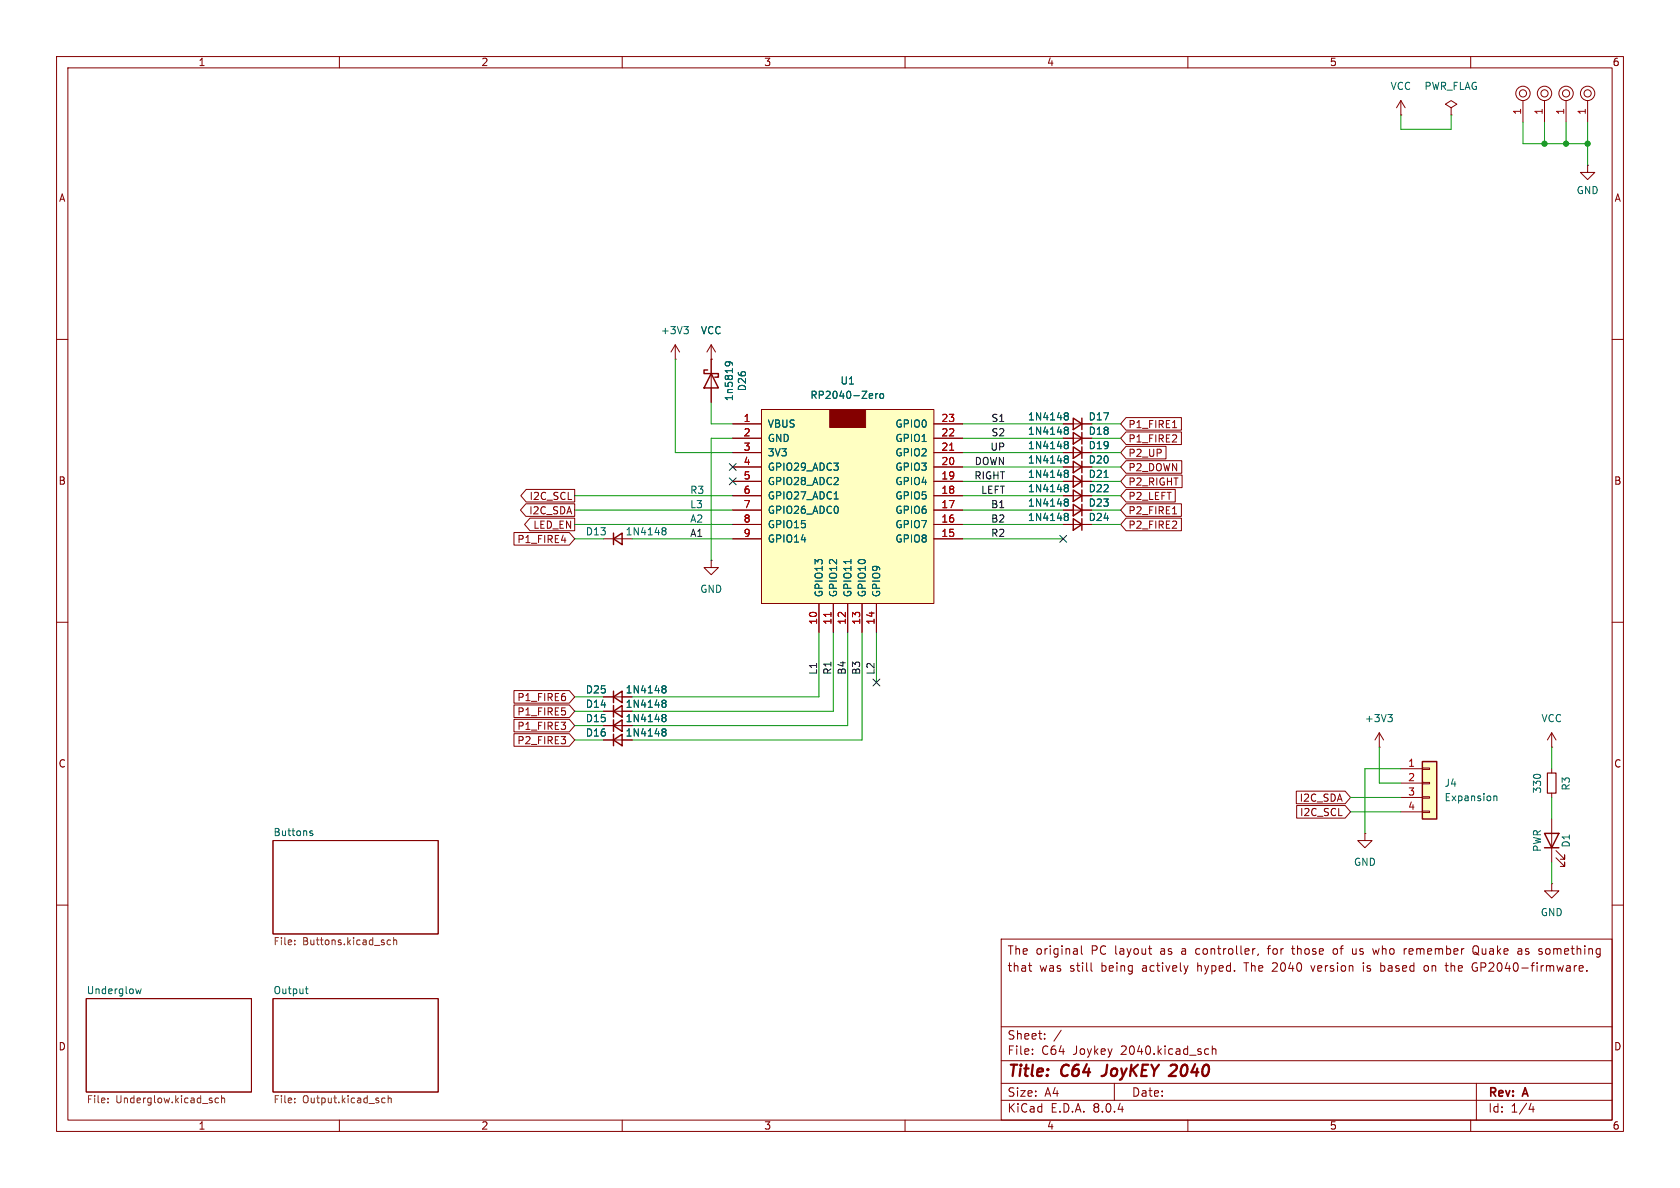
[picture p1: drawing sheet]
<svg xmlns="http://www.w3.org/2000/svg" width="297mm" height="210mm" viewBox="0 0 297 210" stroke-linecap="round" stroke-linejoin="round" font-family="sans-serif">
<g fill="none" stroke="#840000" stroke-width=".18">
<path d="M10 10h277v190h-277zM12 12h273v186h-273zM60 10v2M110 10v2M160 10v2M210 10v2M247.6 17.8l-.7 1.3M247.6 17.8v2.5M247.6 17.8l.8 1.3M256.5 19.1l1.1-.7-1.1-.6-1 .6 1 .7v1.2M260 10v2M269.2 17.8v3.8"/>
<path d="M273 17.8v3.8M276.9 17.8v3.8M280.7 17.8v3.8M247.6 20.3h.1M256.5 20.3h.1M280.7 29.2v1.3h1.2l-1.2 1.3-1.3-1.3h1.3M280.7 29.2h.1M10 60h2M285 60h2M188 74.9h5M106.7 95.3h5.1M188 87.6h5"/>
<path d="M188 85.1h5M188 92.7h5M188 90.2h5M188 82.6h5M10 110h2M285 110h2M106.7 130.8h5.1M106.7 125.7h5.1M106.7 123.2h5.1M106.7 128.3h5.1M243.8 132.1h.1M243.8 129.5l-.7 1.3"/>
<path d="M243.8 129.5v2.6M243.8 129.5l.8 1.3M10 160h2M48.3 148.6h29.2v16.5h-29.2zM241.3 147.3v1.3h1.3l-1.3 1.3-1.3-1.3h1.3M241.3 147.3h.1M285 160h2M15.2 176.5h29.2v16.5h-29.2zM48.3 176.5h29.2v16.5h-29.2zM177 166h108v32h-108zM181.8 170.7h.6M182.1 171.6l.3 .1"/>
<path d="M190.4 167.8l.1 .9M190.5 168.6l-.2 .1M190.5 168.1h-.2M191.2 167.2v1.3l.2 .2M192.9 170.2v1.3l.2 .2M203 167.7h.6M203.5 168.7h.1M210 170.7l-.3 1M221.9 167.7l-.3 .1M222.5 168.6l-.2 .3M224 167.7h.6M225 170.3h.1"/>
<path d="M225.7 170.8l-.8 .9h.9M228.3 167.7h.6M228.5 167.2v1.3l.2 .2M231.7 170.7l.4 1M236.2 167.7l-.4 .1-.1 .2v.6l.5 .1M239.1 168.5l.2 .2 .4-.1M241 170.2v.1M241 170.7v1M243 168.7l.2-.7 .3 .7M244.1 170.8h.6M244.1 171.6h.6M248.5 167.7h.2"/>
<path d="M249.2 167.8v.8M249.8 168.1l-.7 .1M252.5 170.8l-.5-.1-.3 .3v.4l.2 .2 .3 .1 .3-.1M255.5 170.7h.5M255.9 171.7h.1M260.5 170.3h.6M260.6 167.3a.5 .5 0 0 1 .5-.1 .5 .5 0 0 1 .3 .5v.5a.5 .5 0 0 1-.5 .5 .5 .5 0 0 1-.5-.5v-.5zM260.7 168.3l.3 .1 .5 .4M260.9 171.1h.3v.5l-.3 .1-.4-.1M268.8 167.7l.2 .2v.8M269 168.6l-.5 .1M269 168.1h-.5"/>
<path d="M273.4 167.8l-.2 .2v.4l.2 .2M279.4 170.7l.4 .1 .1 .3-.7 .1M279.8 171.6l-.4 .1M280.5 171.6v.1M60 198v2M110 198v2M160 198v2M177 194.5h108M177 191.5h108M177 187.5h108M177 181.5h108M182.5 186.3v.1"/>
<path d="M182.5 185.5v.1M184.7 183.6v.1M184.7 182.8v.1M187.6 182.1l-1.3 2M197 191.5v3M210 198v2M213.2 185.4l.5 .1M213.7 186.3l-.5 .1M214.3 185.5l.2-.1 .4 .1 .1 .9M214.3 184.9v1.5M260 198v2M261 191.5v6.5"/>
<path d="M270.7 195l-.4 1.1h.9M271 195.6v1"/>
<circle cx="269.2" cy="16.5" r=".63"/>
<circle cx="269.2" cy="16.5" r="1.27"/>
<circle cx="273" cy="16.5" r=".63"/>
<circle cx="273.1" cy="16.5" r="1.27"/>
<circle cx="276.9" cy="16.5" r=".63"/>
<circle cx="276.9" cy="16.5" r="1.27"/>
<circle cx="280.7" cy="16.5" r=".63"/>
<circle cx="280.7" cy="16.5" r="1.27"/>
</g>
<path d="M195.2 190.1l-.5 .1" fill="none" stroke="#840000" stroke-width=".4"/>
<g fill="none" stroke="#006464" stroke-width=".18">
<path d="M188.3 73h.3l.2 .1 .1 .2-.3 .2M188.3 73.5h.1M188.4 73.5h.2M188.4 73.5l-.1 .1M188.6 73.5l.3 .3-.1 .3-.2 .1h-.3M117.1 93.8h.2M117.1 93.4l.4-.1 .2 .1v.2l-.2 .2M117.3 93.8h.2M117.3 93.8l-.2 .1M117.5 93.8l.2 .3v.3l-.2 .2-.4-.1M188.3 86.2h.1M188.3 85.7h.3l.2 .1 .1 .2-.3 .2"/>
<path d="M188.3 80.7l.3-.1 .2 .1 .1 .2-.3 .2M188.3 83.2l.3-.1 .2 .2 .1 .1-.3 .3M188.3 88.3l.3-.1 .2 .1 .1 .2-.3 .3M188.3 90.8l.3-.1 .2 .2 .1 .2-.3 .2M188.3 83.6l.1 .1M188.3 91.2l.1 .1M188.3 88.7l.1 .1M188.3 81.1h.1M188.4 86.2h.2M188.4 86.2l-.1 .1M188.4 83.7h.2M188.4 83.7h-.1"/>
<path d="M188.4 91.3h.2M188.4 91.3l-.1 .1M188.4 88.8h.2M188.4 88.8h-.1M188.4 81.1h.2M188.4 81.1l-.1 .1M188.6 81.1l.3 .3-.1 .3-.2 .2-.3-.1M188.6 83.7l.3 .2-.1 .4-.2 .1-.3-.1M188.6 86.2l.3 .3-.1 .3-.2 .1h-.3M188.6 88.8l.3 .2-.1 .4-.2 .1-.3-.1M188.6 91.3l.3 .2-.1 .4-.2 .1h-.3M195.2 84.4h.7"/>
<path d="M117.1 121.3l.4-.1 .2 .2v.1l-.2 .3M117.1 123.8h.4l.2 .1v.2l-.2 .2M117.1 126.4l.4-.1 .2 .1v.2l-.2 .3M117.1 128.9l.4-.1 .2 .2v.2l-.2 .2M117.1 129.3l.2 .1M117.1 124.3h.2M117.1 121.7l.2 .1M117.1 126.8l.2 .1M117.3 129.4h.2M117.3 129.4l-.2 .1M117.3 124.3h.2M117.3 124.3l-.2 .1"/>
<path d="M117.3 121.8h.2M117.3 121.8h-.2M117.3 126.9h.2M117.3 126.9h-.2M117.5 121.8l.2 .2v.4l-.2 .1-.4-.1M117.5 124.3l.2 .3v.3l-.2 .1h-.4M117.5 126.9l.2 .2v.4l-.2 .1-.4-.1M117.5 129.4l.2 .2v.4l-.2 .1h-.4M245.4 126.3h.7l-.4 .5M245.9 126.8l.2 .2v.3l-.2 .3M54.8 147.1l.5 .4-.2 .2h-.3M55.3 146.9h-.3l-.2 .1"/>
<path d="M25 174.8l-.3 .9-.2-.6-.3 .6M54 174.8h.5M54.2 174.4v1.1l.3 .2"/>
</g>
<g fill="none" stroke="#725600" stroke-width=".18">
<path d="M52.1 166.2v.1M52.1 166.9v.1M69 166.2h-.3l-.3 .2 .2 .5h.4M69.6 166.3l.2-.1h.3v.8M69.6 165.7v1.3M19.1 194.8v.1M19.1 194.2v.1M38.6 194.2l-.3-.1-.3 .2 .1 .6h.5M39.2 194.2l.1-.1 .4 .1v.7M39.2 193.7v1.2M52.1 194.8v.1M52.1 194.2v.1"/>
<path d="M67.6 194.9h.5M67.6 194.2h.5M68.6 194.2l.2-.1 .3 .1 .1 .7M68.6 193.7v1.2"/>
</g>
<g fill="none" stroke="#840000" stroke-width=".25">
<path d="M189.7 73.9l1.6 1-1.6 1zM191.3 73.9v2M108.5 95.3l1.5-1.1v2.1zM108.5 94.2v2.1M189.7 86.6l1.6 1-1.6 1zM189.7 84.1l1.6 1-1.6 1zM189.7 91.7l1.6 1-1.6 1zM189.7 89.2l1.6 1-1.6 1zM189.7 81.5l1.6 1.1-1.6 1zM191.3 81.5v2.1M191.3 84.1v2M191.3 86.6v2"/>
<path d="M191.3 89.2v2M191.3 91.7v2M108.5 130.8l1.5-1v2zM108.5 125.7l1.5-1v2zM108.5 123.2l1.5-1v2zM108.5 128.3l1.5-1v2zM108.5 122.2v2M108.5 124.7v2M108.5 127.3v2M108.5 129.8v2"/>
</g>
<path d="M251.5 134.6h2.5v10.2h-2.5z" fill="#ffffc2"/>
<g fill="none" stroke="#840000" stroke-width=".18">
<path d="M125.7 63.5v7.6M188 77.5h5M125.7 99.1v1.2h1.3l-1.3 1.3-1.2-1.3h1.2M125.7 99.1h.1M188 80h5M247.6 135.9h3.9M247.6 138.4h3.9M251.5 138.3h1.2v.3h-1.2zM251.5 135.8h1.2v.2h-1.2zM274.3 132.1h.1M274.3 129.5v2.6M274.3 135.9v.8"/>
<path d="M274.3 129.5l-.7 1.3M274.3 129.5l.8 1.3M247.6 141h3.9M247.6 143.5h3.9M251.5 143.4h1.2v.2h-1.2zM251.5 140.8h1.2v.3h-1.2zM274.3 156.2v1.3h1.3l-1.3 1.3-1.3-1.3h1.3M274.3 156.2h.1M274.3 140.2v.8M274.3 144.8v7.6M275.1 151.6l1.5 1.6v-.8v.8h-.8M275.1 150.4l1.5 1.5v-.8v.8h-.8"/>
</g>
<path d="M125.1 65.4h-.6v.6h2.5v.7h-.6M125.7 66l1.3 2.6h-2.5zM189.7 79l1.6 1-1.6 1zM189.7 76.5l1.6 1-1.6 1zM191.3 76.5v2M191.3 79v2M251.5 134.6h2.5v10.2h-2.5zM273 147.3h2.6l-1.3 2.6zM273 149.9h2.6" fill="none" stroke="#840000" stroke-width=".25"/>
<g fill="none" stroke="#006464" stroke-width=".18">
<path d="M128.8 64l.2 .2-.1 .4M129.5 64.6l-.1-.4a.86 .86 0 0 0-1.2 0l.1 .4M188.3 78.5l.1 .1M188.3 78.1l.3-.1 .2 .2 .1 .2-.3 .2M188.3 75.6l.3-.1 .2 .1 .1 .2-.3 .3M188.3 76l.1 .1M188.4 78.6h.2M188.4 78.6l-.1 .1M188.4 76.1h.2M188.4 76.1h-.1M188.6 76.1l.3 .2-.1 .4-.2 .1-.3-.1M188.6 78.6l.3 .2-.1 .4-.2 .1h-.3"/>
<path d="M264.1 140.7v.8M264.1 140.8l.2-.1 .3 .1v.7"/>
</g>
<path d="M273.6 136.7h1.5v3.5h-1.5z" fill="none" stroke="#840000" stroke-width=".2"/>
<path d="M134.6 72.4h30.5v34.3h-30.5z" fill="#ffffc2"/>
<g fill="none" stroke="#840000" stroke-width=".18">
<path d="M119.4 63.5h.1M119.4 61l-.8 1.2M119.4 61v2.5M119.4 61l.7 1.2M125.7 63.5h.1M125.7 61l-.7 1.2M125.7 61v5M125.7 68.6v2.5M125.7 61l.8 1.2M129.5 74.9h5.1M129.5 77.5h5.1M134.6 72.4h30.5v34.3h-30.5z"/>
<path d="M165.1 74.9h5.1M165.1 77.5h5.1M188 74.9h1.7M188 77.5h1.7M191.3 74.9h1.7M191.3 77.5h1.7M199.1 78.9h7v2.2h-7l-1-1.1zM199.1 73.8h9.8v2.2h-9.8l-1-1.1zM199.1 76.4h9.8v2.2h-9.8l-1-1.1zM207.3 75.6h.7M90.9 94.1h9.7l1 1.2-1 1.1h-9.7zM93 89.1h8.6v2.2h-8.6l-1-1.1z"/>
<path d="M93 86.5h8.6v2.2h-8.6l-.9-1.1zM93.7 91.6h7.9v2.2h-7.9l-1-1.1zM129.5 95.3h5.1M129.5 92.7h5.1M129.5 90.2h5.1M129.5 87.6h5.1M129.5 85.1h5.1M129.5 82.6h5.1M129.5 80h5.1M165.1 95.3h5.1M165.1 92.7h5.1M165.1 90.2h5.1"/>
<path d="M165.1 87.6h5.1M165.1 85.1h5.1M165.1 82.6h5.1M165.1 80h5.1M188 92.7h1.7M188 90.2h1.7M188 87.6h1.7M188 85.1h1.7M188 82.6h1.7M188 80h1.7M191.3 92.7h1.7M191.3 90.2h1.7"/>
<path d="M191.3 87.6h1.7M191.3 85.1h1.7M191.3 82.6h1.7M191.3 80h1.7M199.1 81.4h9.8v2.3h-9.8l-1-1.1zM199.1 84h9.9v2.2h-9.9l-1-1.1zM199.1 89.1h9.8v2.2h-9.8l-1-1.1zM199.1 86.5h8.7v2.2h-8.7l-1-1.1zM199.1 91.6h9.8v2.2h-9.8l-1-1.1zM207.3 90.8h.7M144.8 106.7v5.1M147.3 106.7v5.1"/>
<path d="M149.9 106.7v5.1M152.4 106.7v5.1M154.9 106.7v5.1M90.9 122.1h9.7l1 1.1-1 1.1h-9.7zM90.9 127.2h9.7l1 1.1-1 1.1h-9.7zM90.9 129.7h9.7l1 1.1-1 1.1h-9.7zM90.9 124.6h9.7l1 1.1-1 1.1h-9.7zM106.7 125.7h1.8M106.7 130.8h1.8M106.7 123.2h1.8M106.7 128.3h1.8M110 125.7h1.8"/>
<path d="M110 130.8h1.8M110 123.2h1.8M110 128.3h1.8M229.2 139.9h8.6l1 1.1-1 1.1h-8.6zM229.2 142.4h8.6l1 1.1-1 1.1h-8.6z"/>
</g>
<path d="M146.7 72.4h6.3v3.2h-6.3z" fill="#840000" stroke="#840000" stroke-width=".18"/>
<path d="M167.9 79.6h.7M146.9 108.3v.7" fill="none" stroke="#a90000" stroke-width=".18"/>
<g fill="none" stroke="#006464" stroke-width=".18">
<path d="M120.9 57.7h.8l-.4 .5M121.4 58.2l.3 .3v.3l-.3 .2M128.8 64l.2 .2-.1 .4M129.5 64.6l-.1-.4a.86 .86 0 0 0-1.2 0l.1 .4M154.8 69.6v.8M155.2 69.6l-.4 .2M155.6 69.7l.2-.1 .3 .1 .1 .5-.1 .2h-.3l-.2-.1zM188.3 73h.3l.2 .1 .1 .2-.3 .2M188.3 75.6l.3-.1 .2 .1 .1 .2-.3 .3M188.3 78.1l.3-.1 .2 .2 .1 .2-.3 .2M188.3 73.5h.1M188.3 78.5l.1 .1"/>
<path d="M188.3 76l.1 .1M188.4 73.5h.2M188.4 73.5l-.1 .1M188.4 78.6h.2M188.4 78.6l-.1 .1M188.4 76.1h.2M188.4 76.1h-.1M188.6 73.5l.3 .3-.1 .3-.2 .1h-.3M188.6 76.1l.3 .2-.1 .4-.2 .1-.3-.1M188.6 78.6l.3 .2-.1 .4-.2 .1h-.3M147.5 88.2h.7M150.4 98.9v.7"/>
<path d="M188.3 88.3l.3-.1 .2 .1 .1 .2-.3 .3M188.3 83.6l.1 .1M188.3 83.2l.3-.1 .2 .2 .1 .1-.3 .3M188.3 80.7l.3-.1 .2 .1 .1 .2-.3 .2M188.3 85.7h.3l.2 .1 .1 .2-.3 .2M188.3 90.8l.3-.1 .2 .2 .1 .2-.3 .2M188.3 91.2l.1 .1M188.3 86.2h.1M188.3 88.7l.1 .1M188.3 81.1h.1M188.4 83.7h.2M188.4 83.7h-.1"/>
<path d="M188.4 91.3h.2M188.4 91.3l-.1 .1M188.4 86.2h.2M188.4 86.2l-.1 .1M188.4 88.8h.2M188.4 88.8h-.1M188.4 81.1h.2M188.4 81.1l-.1 .1M188.6 83.7l.3 .2-.1 .4-.2 .1-.3-.1M188.6 81.1l.3 .3-.1 .3-.2 .2-.3-.1M188.6 86.2l.3 .3-.1 .3-.2 .1h-.3M188.6 88.8l.3 .2-.1 .4-.2 .1-.3-.1"/>
<path d="M188.6 91.3l.3 .2-.1 .4-.2 .1h-.3M195.2 84.4h.7M117.1 124.3h.2M117.1 123.8h.4l.2 .1v.2l-.2 .2M117.1 121.3l.4-.1 .2 .2v.1l-.2 .3M117.1 126.4l.4-.1 .2 .1v.2l-.2 .3M117.1 128.9l.4-.1 .2 .2v.2l-.2 .2M117.1 129.3l.2 .1M117.1 121.7l.2 .1M117.1 126.8l.2 .1M117.3 124.3h.2M117.3 124.3l-.2 .1"/>
<path d="M117.3 129.4h.2M117.3 129.4l-.2 .1M117.3 121.8h.2M117.3 121.8h-.2M117.3 126.9h.2M117.3 126.9h-.2M117.5 121.8l.2 .2v.4l-.2 .1-.4-.1M117.5 124.3l.2 .3v.3l-.2 .1h-.4M117.5 126.9l.2 .2v.4l-.2 .1-.4-.1M117.5 129.4l.2 .2v.4l-.2 .1h-.4"/>
</g>
<g fill="none" stroke="#009600" stroke-width=".18">
<path d="M247.6 20.3v2.6h8.9v-2.6M269.2 21.6v3.8h11.5M273 21.6v3.8M276.9 21.6v3.8M280.7 21.6v7.6M119.4 63.5v16.5h10.1M125.7 71.1v3.8h3.8M129.5 77.5h-3.8v21.6M170.2 74.9h17.8M170.2 77.5h17.8M193 74.9h5.1M193 77.5h5.1"/>
<path d="M101.6 92.7h27.9M101.6 87.6h27.9M101.6 90.2h27.9M101.6 95.3h5.1M111.8 95.3h17.7M170.2 85.1h17.8M170.2 82.6h17.8M170.2 80h17.8M170.2 92.7h17.8M170.2 87.6h17.8M170.2 90.2h17.8M170.2 95.3h17.8"/>
<path d="M193 85.1h5.1M193 82.6h5.1M193 80h5.1M193 92.7h5.1M193 87.6h5.1M193 90.2h5.1M144.8 111.8v11.4h-33M147.3 111.8v13.9h-35.5M149.9 111.8v16.5h-38.1M152.4 111.8v19h-40.6M154.9 111.8v8.9M101.6 128.3h5.1"/>
<path d="M101.6 123.2h5.1M101.6 125.7h5.1M101.6 130.8h5.1M243.8 132.1v6.3h3.8M247.6 135.9h-6.3v11.4M274.3 132.1v3.8M238.8 143.5h8.8M238.8 141h8.8M274.3 141v3.8M274.3 152.4v3.8"/>
</g>
<path d="M128.9 81.9l1.2 1.3M128.9 84.5l1.2 1.2M130.1 81.9l-1.2 1.3M130.1 84.5l-1.2 1.2M187.4 94.6l1.2 1.3M188.6 94.6l-1.2 1.3M154.3 120l1.2 1.3M155.5 120l-1.2 1.3" fill="none" stroke="#000084" stroke-width=".18"/>
<g fill="#009600" stroke="#009600" stroke-width=".18">
<circle cx="280.7" cy="25.4" r=".46"/>
<circle cx="273" cy="25.4" r=".46"/>
<circle cx="276.9" cy="25.4" r=".46"/>
</g>
<g font-size="2.8" fill="#840000">
<text x="178" y="190.9">Title:</text>
<text x="187.7" y="190.9">C64</text>
<text x="195.8" y="190.9">JoyKEY 2040</text>
</g>
<g font-size="2.1" fill="#840000">
<text x="178" y="172">that</text>
<text x="178" y="169">The</text>
<text x="183.1" y="169">original</text>
<text x="183.7" y="172">was</text>
<text x="189.2" y="172">still</text>
<text x="193" y="169">PC layout</text>
<text x="194.8" y="172">being</text>
<text x="202.2" y="172">actively</text>
<text x="205.4" y="169">as</text>
<text x="209.3" y="169">a</text>
<text x="211.9" y="169">controller,</text>
<text x="212.1" y="172">hyped.</text>
<text x="220.6" y="172">The</text>
<text x="224.9" y="169">for</text>
<text x="225.7" y="172">2040</text>
<text x="229.3" y="169">those</text>
<text x="232.7" y="172">version</text>
<text x="236.7" y="169">of</text>
<text x="240.2" y="169">us</text>
<text x="242" y="172">is</text>
<text x="244.1" y="169">who</text>
<text x="245.2" y="172">based</text>
<text x="249.7" y="169">remember</text>
<text x="253.1" y="172">on</text>
<text x="257.1" y="172">the</text>
<text x="261.9" y="172">GP2040-firmware.</text>
<text x="262" y="169">Quake</text>
<text x="270.1" y="169">as</text>
<text x="274" y="169">something</text>
<text x="178" y="184">Sheet:</text>
<text x="178" y="186.7">File:</text>
<text x="184.1" y="186.7">C64</text>
<text x="189.7" y="186.7">Joykey</text>
<text x="198.3" y="186.7">2040.kicad_sch</text>
<text x="178" y="196.9">KiCad</text>
<text x="178" y="194.1">Size:</text>
<text x="184.7" y="194.1">A4</text>
<text x="185.7" y="196.9">E.D.A.</text>
<text x="193.3" y="196.9">8.0.4</text>
<text x="200" y="194.1">Date:</text>
<text x="263" y="194.3">Rev:</text>
<text x="263" y="196.9">Id:</text>
<text x="267.1" y="196.9">1/4</text>
<text x="269.4" y="194.3">A</text>
</g>
<g font-size="1.8" fill="#840000">
<text x="35" y="11.9">1</text>
<text x="85" y="11.9">2</text>
<text x="135" y="11.9">3</text>
<text x="185" y="11.9">4</text>
<text x="235" y="11.9">5</text>
<text x="285" y="11.9">6</text>
<text x="10.3" y="35.9">A</text>
<text x="285.3" y="35.9">A</text>
<text x="199.4" y="75.9">P1_FIRE1</text>
<text x="199.4" y="81">P2_UP</text>
<text x="199.4" y="83.5">P2_DOWN</text>
<text x="199.4" y="78.4">P1_FIRE2</text>
<text x="10.3" y="85.9">B</text>
<text x="93.5" y="88.6">I2C_SCL</text>
<text x="199.4" y="86">P2_RIGHT</text>
<text x="199.4" y="88.6">P2_LEFT</text>
<text x="285.3" y="85.9">B</text>
<text x="93.5" y="91.1">I2C_SDA</text>
<text x="94.2" y="93.7">LED_EN</text>
<text x="199.4" y="91.1">P2_FIRE1</text>
<text x="199.4" y="93.7">P2_FIRE2</text>
<text x="91.4" y="96.2">P1_FIRE4</text>
<text x="91.4" y="124.1">P1_FIRE6</text>
<text x="91.4" y="129.2">P1_FIRE3</text>
<text x="91.4" y="131.8">P2_FIRE3</text>
<text x="91.4" y="126.7">P1_FIRE5</text>
<text x="10.3" y="135.9">C</text>
<text x="285.3" y="135.9">C</text>
<text x="229.7" y="141.9">I2C_SDA</text>
<text x="229.7" y="144.5">I2C_SCL</text>
<text x="10.3" y="185.9">D</text>
<text x="285.3" y="185.9">D</text>
<text x="35" y="199.9">1</text>
<text x="85" y="199.9">2</text>
<text x="135" y="199.9">3</text>
<text x="185" y="199.9">4</text>
<text x="235" y="199.9">5</text>
<text x="285" y="199.9">6</text>
</g>
<g font-size="1.8" fill="#006464">
<text x="245.7" y="16.1">VCC</text>
<text x="251.7" y="16.1">PWR_FLAG</text>
<text x="278.6" y="34.5">GND</text>
<text x="116.7" y="59.3">+3V3</text>
<text x="123.8" y="59.3">VCC</text>
<text x="129.8" y="71" transform="rotate(-90 129.8 71)">1n5819</text>
<text x="132.1" y="69.3" transform="rotate(-90 132.1 69.3)">D26</text>
<text x="143.2" y="70.7">RP2040-Zero</text>
<text x="148.5" y="68.2">U1</text>
<text x="135.6" y="75.8">VBUS</text>
<text x="158.2" y="75.8">GPIO0</text>
<text x="181.6" y="74.5">1N4148</text>
<text x="181.6" y="77.1">1N4148</text>
<text x="192.4" y="74.5">D17</text>
<text x="192.4" y="77.1">D18</text>
<text x="135.6" y="78.3">GND</text>
<text x="135.6" y="80.9">3V3</text>
<text x="135.6" y="83.4">GPIO29_ADC3</text>
<text x="158.2" y="83.4">GPIO3</text>
<text x="158.2" y="80.9">GPIO2</text>
<text x="158.2" y="78.3">GPIO1</text>
<text x="181.6" y="82.1">1N4148</text>
<text x="181.6" y="79.6">1N4148</text>
<text x="192.4" y="82.1">D20</text>
<text x="192.4" y="79.6">D19</text>
<text x="135.6" y="86">GPIO28_ADC2</text>
<text x="135.6" y="88.5">GPIO27_ADC1</text>
<text x="158.2" y="88.5">GPIO5</text>
<text x="158.2" y="86">GPIO4</text>
<text x="181.6" y="87.2">1N4148</text>
<text x="181.6" y="84.7">1N4148</text>
<text x="181.6" y="89.8">1N4148</text>
<text x="192.4" y="87.2">D22</text>
<text x="192.4" y="84.7">D21</text>
<text x="192.4" y="89.8">D23</text>
<text x="103.5" y="94.8">D13</text>
<text x="110.5" y="94.8">1N4148</text>
<text x="135.6" y="91">GPIO26_ADC0</text>
<text x="135.6" y="93.6">GPIO15</text>
<text x="158.2" y="93.6">GPIO7</text>
<text x="158.2" y="91">GPIO6</text>
<text x="181.6" y="92.3">1N4148</text>
<text x="192.4" y="92.3">D24</text>
<text x="135.6" y="96.1">GPIO14</text>
<text x="158.2" y="96.1">GPIO8</text>
<text x="123.7" y="105">GND</text>
<text x="145.6" y="105.7" transform="rotate(-90 145.6 105.7)">GPIO13</text>
<text x="148.2" y="105.7" transform="rotate(-90 148.2 105.7)">GPIO12</text>
<text x="150.7" y="105.7" transform="rotate(-90 150.7 105.7)">GPIO11</text>
<text x="153.3" y="105.7" transform="rotate(-90 153.3 105.7)">GPIO10</text>
<text x="155.8" y="105.7" transform="rotate(-90 155.8 105.7)">GPIO9</text>
<text x="103.5" y="125.3">D14</text>
<text x="103.5" y="122.8">D25</text>
<text x="110.5" y="125.3">1N4148</text>
<text x="110.5" y="122.8">1N4148</text>
<text x="103.5" y="130.4">D16</text>
<text x="103.5" y="127.9">D15</text>
<text x="110.5" y="130.4">1N4148</text>
<text x="110.5" y="127.9">1N4148</text>
<text x="241.2" y="127.9">+3V3</text>
<text x="272.4" y="127.9">VCC</text>
<text x="255.3" y="139.3">J4</text>
<text x="255.3" y="141.8">Expansion</text>
<text x="272.6" y="140.4" transform="rotate(-90 272.6 140.4)">330</text>
<text x="277.7" y="139.9" transform="rotate(-90 277.7 139.9)">R3</text>
<text x="48.3" y="147.9">Buttons</text>
<text x="277.7" y="149.9" transform="rotate(-90 277.7 149.9)">D1</text>
<text x="239.3" y="153.3">GND</text>
<text x="272.6" y="150.7" transform="rotate(-90 272.6 150.7)">PWR</text>
<text x="272.3" y="162.2">GND</text>
<text x="15.2" y="175.8">Underglow</text>
<text x="48.3" y="175.8">Output</text>
</g>
<g font-size="1.8" fill="#a90000">
<text x="269" y="20.4" transform="rotate(-90 269 20.4)">1</text>
<text x="272.8" y="20.4" transform="rotate(-90 272.8 20.4)">1</text>
<text x="276.6" y="20.4" transform="rotate(-90 276.6 20.4)">1</text>
<text x="280.4" y="20.4" transform="rotate(-90 280.4 20.4)">1</text>
<text x="131.4" y="74.7">1</text>
<text x="131.4" y="77.2">2</text>
<text x="166.3" y="77.2">22</text>
<text x="166.3" y="74.7">23</text>
<text x="131.4" y="79.8">3</text>
<text x="131.4" y="82.3">4</text>
<text x="166.3" y="82.3">20</text>
<text x="166.3" y="79.8">21</text>
<text x="131.4" y="84.8">5</text>
<text x="131.4" y="87.4">6</text>
<text x="131.4" y="89.9">7</text>
<text x="166.3" y="89.9">17</text>
<text x="166.3" y="87.4">18</text>
<text x="166.3" y="84.8">19</text>
<text x="131.4" y="92.5">8</text>
<text x="131.4" y="95">9</text>
<text x="166.3" y="95">15</text>
<text x="166.3" y="92.5">16</text>
<text x="144.5" y="110.5" transform="rotate(-90 144.5 110.5)">10</text>
<text x="147.1" y="110.5" transform="rotate(-90 147.1 110.5)">11</text>
<text x="149.6" y="110.5" transform="rotate(-90 149.6 110.5)">12</text>
<text x="152.1" y="110.5" transform="rotate(-90 152.1 110.5)">13</text>
<text x="154.7" y="110.5" transform="rotate(-90 154.7 110.5)">14</text>
<text x="248.8" y="135.6">1</text>
<text x="248.8" y="138.2">2</text>
<text x="248.8" y="140.7">3</text>
<text x="248.8" y="143.3">4</text>
</g>
<g font-size="1.8" fill="#0f0f0f">
<text x="175.2" y="74.7">S1</text>
<text x="175.2" y="77.2">S2</text>
<text x="172.2" y="82.3">DOWN</text>
<text x="175" y="79.7">UP</text>
<text x="172.2" y="84.8">RIGHT</text>
<text x="173.4" y="87.4">LEFT</text>
<text x="175.1" y="89.9">B1</text>
<text x="121.9" y="95">A1</text>
<text x="175.1" y="95">R2</text>
<text x="175.1" y="92.4">B2</text>
<text x="144.5" y="119.4" transform="rotate(-90 144.5 119.4)">L1</text>
<text x="147.1" y="119.4" transform="rotate(-90 147.1 119.4)">R1</text>
<text x="149.6" y="119.4" transform="rotate(-90 149.6 119.4)">B4</text>
<text x="152.1" y="119.4" transform="rotate(-90 152.1 119.4)">B3</text>
<text x="154.7" y="119.4" transform="rotate(-90 154.7 119.4)">L2</text>
</g>
<g font-size="1.8" fill="#0000c2">
<text x="121.9" y="89.9">L3</text>
<text x="121.9" y="87.4">R3</text>
<text x="121.9" y="92.5">A2</text>
</g>
<g font-size="1.8" fill="#725600">
<text x="48.3" y="167.4">File:</text>
<text x="53.5" y="167.4">Buttons.kicad_sch</text>
<text x="15.2" y="195.4">File:</text>
<text x="20.5" y="195.4">Underglow.kicad_sch</text>
<text x="48.3" y="195.4">File:</text>
<text x="53.5" y="195.4">Output.kicad_sch</text>
</g>
</svg>
